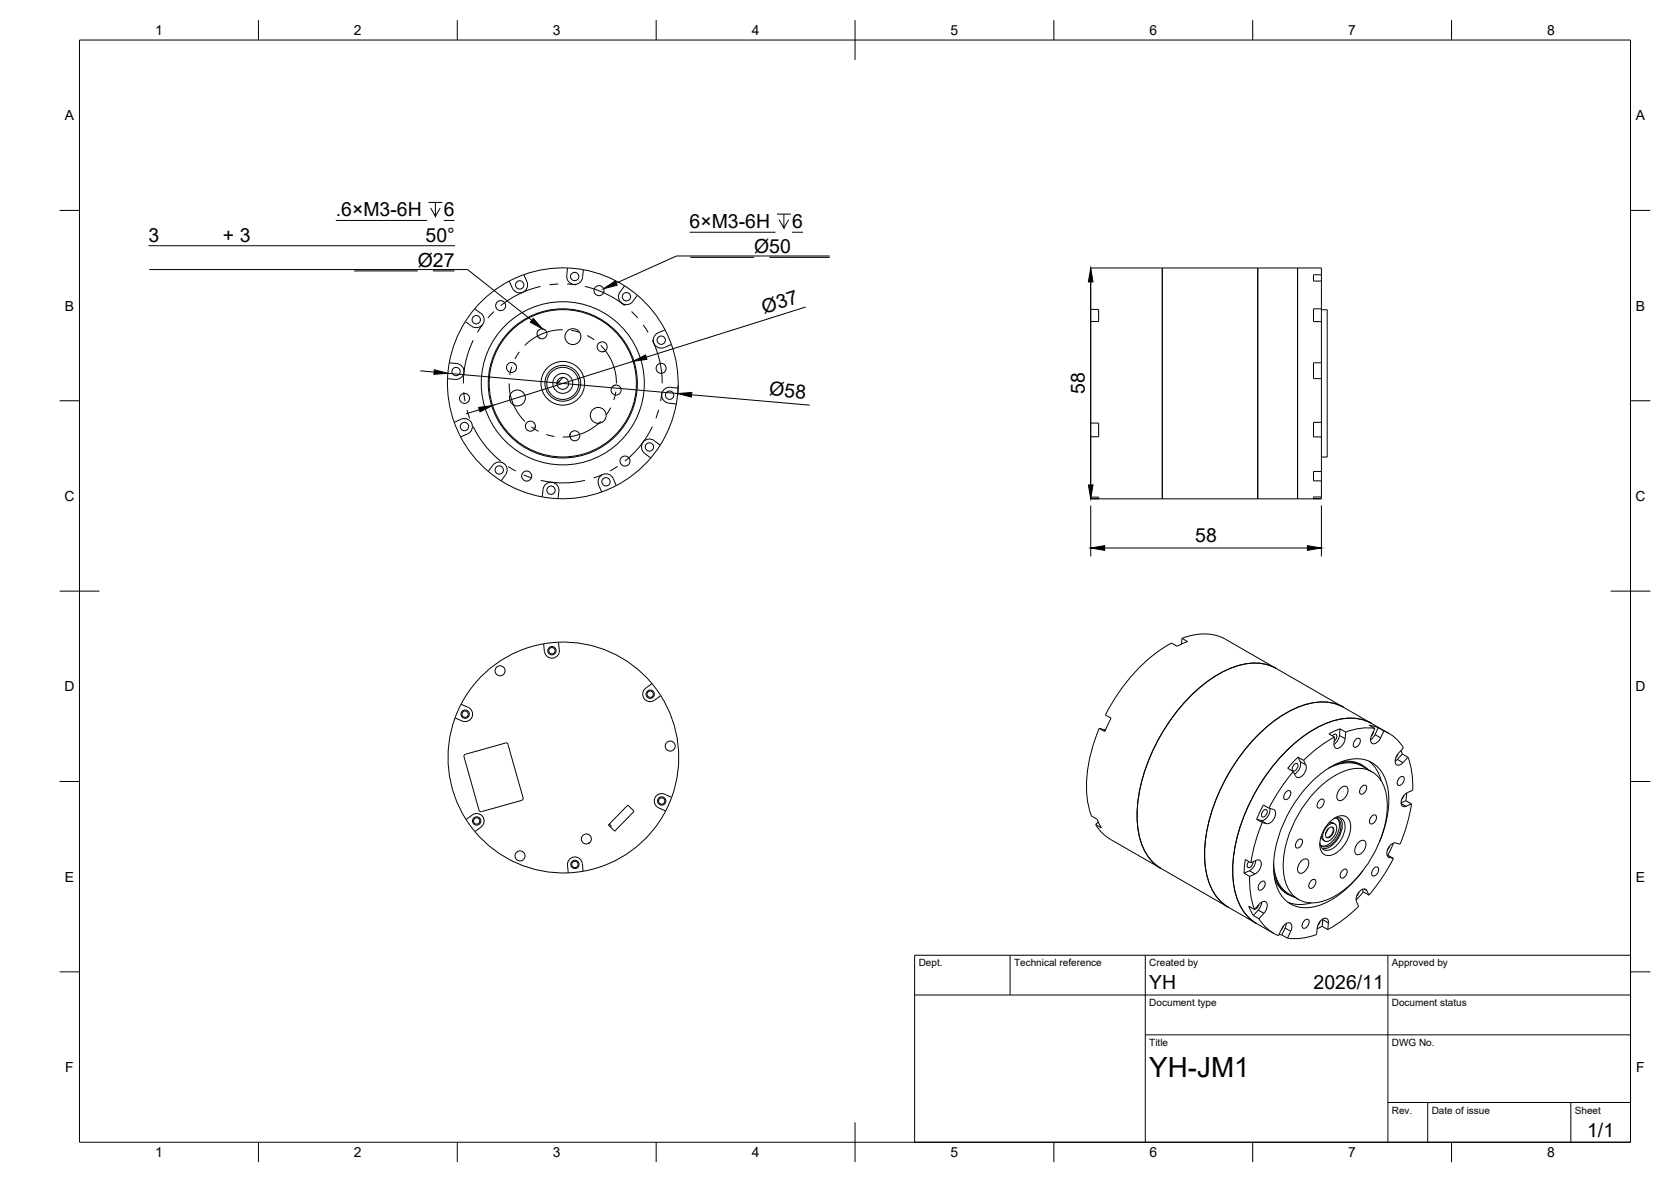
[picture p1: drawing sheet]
<svg xmlns="http://www.w3.org/2000/svg" width="420mm" height="297mm" viewBox="0 0 420 297" stroke-linecap="round" stroke-linejoin="round" font-family="sans-serif">
<!-- layer: Visible -->
<g fill="none" stroke="#000" stroke-width=".25">
<path d="M119.4 77.6a3.5 3.5 0 0 1 2.3 2.4 2 2 0 0 1-.9 2.1 2 2 0 0 1-2.2-.1l-1.6-1.2M128.1 70.6a29 29 0 0 1 28.9 1.2M128.1 70.6a29 29 0 0 0-15.1 20.6M128.1 70.6l.7 1.8M131.7 69.1a3.5 3.5 0 0 1 .8 3.2 2 2 0 0 1-1.8 1.3 2 2 0 0 1-1.9-1.2M142.7 67.4a3.6 3.6 0 0 0 .2 3.3 2 2 0 0 0 2.2 .7 2 2 0 0 0 1.4-1.7l.2-1.9M155.9 73.4a2 2 0 0 0 .4 2.8 2 2 0 0 0 2.8-.4l1.2-1.6M157 71.8l-1.1 1.6M157 71.8a29 29 0 0 1 13.1 29.7M274.2 77.8h2v3h-2M274.2 77.8v3M292.2 67.3v58.1"/>
<path d="M316.3 67.3v58.1M326.3 67.3v58.1M332.3 77.8h1.4v37.1h-1.4M332.3 77.6h-2v3.2h2M332.3 70.6v7M332.3 69.1h-2v1.5h2M332.3 69.1v-1.8h-58.1v10.5M332.3 77.6v3.2M332.3 69.1v1.5M113 91.2a29 29 0 0 0 1.2 14.9M113 91.2a3.5 3.5 0 0 1 3.2 .9 2 2 0 0 1 .2 2.2 2 2 0 0 1-1.9 1.1l-2-.2M129.3 91.3l.4 .4"/>
<path d="M135.3 84.7l.4 .3M140.8 95.7l-.8 .7M141.6 94.9l-1.6 1.6M152 88.3l-.5 .1M154.7 96.8l-.5 .2M167.2 82.9a3.5 3.5 0 0 0-2.8 1.9 2 2 0 0 0 .5 2.1 2 2 0 0 0 2.2 .4M168.8 86.6l-1.8 .7M170.5 97.5a3.5 3.5 0 0 0-3.4 .2 2 2 0 0 0-.7 2.2 2 2 0 0 0 1.8 1.4M274.2 80.8v25.5M332.3 91.2v4M332.3 95.2v10.9M332.3 91.2h-2v4h2"/>
<path d="M332.3 80.8v10.4M114.2 106.1a29 29 0 0 0 11.8 14.7M114.2 106.1a3.5 3.5 0 0 1 3.3-.8 2 2 0 0 1 1.3 1.8 2 2 0 0 1-1.2 1.9M117.6 109l-1.8 .8M122.8 118.5a3.6 3.6 0 0 1 2.4-2.4 2 2 0 0 1 2 1 2 2 0 0 1-.1 2.2M127.1 119.3l-1.1 1.5M134.6 107l-.1 .6M143.4 108.9l-.1 .6M163.6 115.1a29 29 0 0 1-12.3 8.5M164.5 110.7l1.5 1.2M164.5 110.7a2 2 0 0 0-2.8 .4 2 2 0 0 0 .4 2.8l1.5 1.2M168.1 101.3l2 .2"/>
<path d="M170.1 101.5a29 29 0 0 1-6.5 13.6M274.2 106.3h2v3.5h-2M274.2 109.8v15.1M274.2 106.3v3.5M332.3 118.5v2.3M332.3 106.1v3.7M332.3 118.5h-2v2.3h2M332.3 109.8v8.7M332.3 106.1h-2v3.7h2M126 120.8a29 29 0 0 0 25.3 2.8M136.3 124.9a3.6 3.6 0 0 1 1-3.3 2 2 0 0 1 2.2-.2 2 2 0 0 1 1 2l-.2 1.9M150.5 121.9l.8 1.7"/>
<path d="M150.5 121.9a2 2 0 0 1 1.1-2.7 2 2 0 0 1 2.6 1.1l.8 1.8M274.2 124.9h2v.4M332.3 124.9h-2v.4M332.3 120.8v4.1M332.3 124.9v.5l-58.1-.1v-.4M115.9 177a3.4 3.4 0 0 1 2.8 1.8 1.87 1.87 0 0 1-.4 2 1.87 1.87 0 0 1-2.1 .4l-1.8-.8M115.9 177l-1.5 3.4M140.4 161.4a3.4 3.4 0 0 1-.2 3.3 1.87 1.87 0 0 1-1.9 .6 1.87 1.87 0 0 1-1.4-1.6l-.2-1.9M163.9 171.8a3.5 3.5 0 0 0-2.3 2.4 1.87 1.87 0 0 0 .9 1.9 1.87 1.87 0 0 0 2.1-.1l1.5-1.2M163.9 171.8l2.2 3M163.9 171.8a29 29 0 0 0-48 5.2M166.1 174.8a29 29 0 0 1 1.3 29"/>
<path d="M296 162.4l-1.4-.8a42.2 42.2 0 0 0-16.6 18.1l1.4 .8-1.6 3.3-1.4-.8M297.2 160.4l1.4 .8-2.6 1.2M297.2 160.4l-.1 1.5M297.2 160.4a12.9 12.9 0 0 1 11 .3M308.2 160.7l12.7 7.3M320.9 168l24 13.8M320.9 168a12.9 12.9 0 0 0-11.4-.1 38.7 38.7 0 0 0-17.6 16.8 38.7 38.7 0 0 0-5.7 23.8 12.9 12.9 0 0 0 5.7 9.8M337.9 177.8a12.9 12.9 0 0 0-11.4-.1 38.7 38.7 0 0 0-17.6 16.8 38.7 38.7 0 0 0-5.8 23.7 12.9 12.9 0 0 0 5.8 9.8M114.4 180.4a29 29 0 0 0 2.8 25.5M127.7 187.1l3.8 13.4-.1 .5-.2 .1M127.7 187l-.3-.3h-.3l-10.1 2.9-.3 .3 3.8 13.8M167.1 199.6l1.8 .8"/>
<path d="M167.1 199.6a1.87 1.87 0 0 0-2.4 .9 1.87 1.87 0 0 0 .9 2.5M276.4 183l1.1 .3M276.4 183a32.3 32.3 0 0 0-2.4 20.9l.4 1.1 1.4 .9 1.1 2.1-1.4-.8M278.1 183.3h-.6M323.4 199a.65 .65 0 0 1 1.1-.1 1.54 1.54 0 0 1-1.5 2 1.42 1.42 0 0 1 .4-1.9zM325.2 193.9l-3.6 4.8-2.5 4.4M325.4 192.2l.8-.3a1.21 1.21 0 0 1-1.1 1.8 1.05 1.05 0 0 1 .3-1.5zM326.4 190.3a2.5 2.5 0 0 1 .5 2.4l-.5 1.1-.9 .7M326.4 190.3l1.4 .8 .5 1.1M326.4 190.3l-2.6 2.8 1.4 .8 .5 1.1a1.33 1.33 0 0 0 2.2-.6l.6-1.4-.1-.8M330.6 199a16.9 16.9 0 0 1 10.5-5.9 7 7 0 0 1 7.4 6.3 24.7 24.7 0 0 1-4.4 17.5 23.4 23.4 0 0 1-11.2 9.5 7.2 7.2 0 0 1-10-5.8 24.7 24.7 0 0 1 4.5-17.5zM333.9 193.1a8.9 8.9 0 0 1 8.6-.5l2.5 1.4"/>
<path d="M335 184.9l.4-.3 .5-.1a1.15 1.15 0 0 1-.4 1.8M335.4 192.3a7.6 7.6 0 0 1 8.6 1.1M335.6 185.2a33.4 33.4 0 0 0-7.8 5.9M337 183.2a4.7 4.7 0 0 1-.9 3.3l-.7 .6M337 183.2l1.4 .8-.2 1.6M337 183.2l-2.9 1.2 1.5 .8-.2 1.7a.93 .93 0 0 0 .5 1.1 .93 .93 0 0 0 1.1-.3l.9-1.1 .3-1M337.2 198a1 1 0 0 1 1.3-.3 1 1 0 0 1 .4 1.3l-.4 1a1.62 1.62 0 0 1-2.1 1 2.4 2.4 0 0 1 .8-3zM337.3 191.4a7.2 7.2 0 0 1 5.3 1M340.9 185.8a.65 .65 0 0 1 1.1 0 1.54 1.54 0 0 1-1.5 2 1.42 1.42 0 0 1 .4-2zM342.5 197.6a.65 .65 0 0 1 1.1 0 1.54 1.54 0 0 1-1.5 1.9 1.42 1.42 0 0 1 .4-1.9zM344.2 191.3a8.8 8.8 0 0 1 3.1 5M344.9 181.8l4.3 2.5"/>
<path d="M344.9 181.8a12.9 12.9 0 0 0-11.3-.1 38.7 38.7 0 0 0-17.7 16.9 38.7 38.7 0 0 0-5.7 23.7 12.9 12.9 0 0 0 5.8 9.8M345.3 183.8l-.1 .6-.4 .6M345.7 183.1l-.8 1.7M345.7 183a14.6 14.6 0 0 0-7.3 1M346.5 182.9l1.5 .8a5.1 5.1 0 0 1-2.1 3.1 .96 .96 0 0 1-1.2-.2 .96 .96 0 0 1 0-1.2l.2-.6M346.5 182.9l-.9 2-1 1M346.6 182.9l-2.3-.7 1.4 .9M348 183.7a10.2 10.2 0 0 1 4.9 4.2l-1.3 1.4M351.5 189.4l-.5 1M351.6 189.3l-.7 1.3a1.01 1.01 0 0 0 .1 1.4 1.01 1.01 0 0 0 1.3 0l1.7-1.7M351.9 195.4a.65 .65 0 0 1 1.1 0 1.54 1.54 0 0 1-1.4 1.9 1.42 1.42 0 0 1 .3-1.9zM352.3 188.6l.3 .9"/>
<path d="M352.6 189.5l-1.8 1.8M352.6 189.5l1.4 .8M353 199.9l-.5 .9M353.7 199.3l-.2 1.9M354 190.3a21.2 21.2 0 0 1 1.2 8.3 3.4 3.4 0 0 0-2.9 3.5 .79 .79 0 0 0 1.2 .5M117.2 206a3.4 3.4 0 0 1 2.9-1.5 1.87 1.87 0 0 1 1.6 1.4 1.87 1.87 0 0 1-.7 1.9l-1.6 1.2M117.2 205.9a29 29 0 0 0 25.7 13.5M131.2 201.1l-10.1 2.9h-.3l-.3-.4M146.6 219a3.4 3.4 0 0 0-.9-3.2 1.87 1.87 0 0 0-2-.2 1.87 1.87 0 0 0-1 1.8l.2 2M148.1 211.8l-.1 .2M148.3 211.8h-.2M153.2 207.1l.2 .1a.35 .35 0 0 1 .1 .7"/>
<path d="M157.9 202.3l1.5 1.6-4.8 5-1.6-1.6zM165.6 203l1.8 .8M167.4 203.8a29 29 0 0 1-24.5 15.6M275.5 207.2l1.4 1.9 1.7 1.4 13.4 7.8M276.1 206.6l-.6 .6M292 218.3l24 13.8M314 216.5l-.2 .3a.81 .81 0 0 0 .2 1.3l.7-.5 .3-1M314.5 216.8l1.4-.6a1 1 0 0 1 1.2 .3 1 1 0 0 1-.1 1.3l-.4 .9a4 4 0 0 1-2.4 1.5l-1.4-.8M314.5 216.8l-1.4-.8-.3 3.4M315.7 216.3a3.1 3.1 0 0 1-1.5 2.5l-1.4 .6M316 205.9l1.4 .8M317.4 206.7l1.1 .3"/>
<path d="M317.4 206.7a42.1 42.1 0 0 0-2.9 10.1M317.6 203.8l.8-.3a1.21 1.21 0 0 1-1 1.8 1.05 1.05 0 0 1 .2-1.5zM319.1 203.1l-1.5-.8-1.6 3.6M319.1 203.1l1.1 .3a1.71 1.71 0 0 1 0 2.6l-.3 .4a1.55 1.55 0 0 1-1.4 .6M319.3 203.2a2.61 2.61 0 0 1-2.2 3l-1.1-.3M320.2 216.9a8.9 8.9 0 0 0 3.9 7.7M320.2 218.7a7.6 7.6 0 0 0 5.3 6.8M326.3 211.2a.65 .65 0 0 1 1.1-.1 1.54 1.54 0 0 1-1.4 2 1.42 1.42 0 0 1 .3-1.9zM327.3 216.3a1 1 0 0 1 1.4-.4 1 1 0 0 1 .3 1.4l-.3 .9a1.62 1.62 0 0 1-2.2 1.1 2.4 2.4 0 0 1 .8-3zM331.8 201.1a.65 .65 0 0 1 1.1 0 1.54 1.54 0 0 1-1.5 1.9 1.42 1.42 0 0 1 .4-1.9zM332.2 210.1l.3 .9 .6 .4M333.9 207.5a1.26 1.26 0 0 1 1.7-.5 1.26 1.26 0 0 1 .4 1.7 3.3 3.3 0 0 1-2.6 2.8 1.57 1.57 0 0 1-.6-2.5z"/>
<path d="M334 208.2a.77 .77 0 0 1 1.3 0 1.95 1.95 0 0 1-1.6 2.3 1.29 1.29 0 0 1 0-1.9zM334.1 208.2l-.8 1.3M334.1 206.9l.9-.2 .6 .3M334.4 206.6a3.6 3.6 0 0 1 4.1-1.4 3.7 3.7 0 0 1 .9 4.3 7.6 7.6 0 0 1-5.2 5.5 2.32 2.32 0 0 1-2.4-2.8 8.6 8.6 0 0 1 2.6-5.6zM335 207.9a1.81 1.81 0 0 1-1.5 2.5M335.4 205.7a1.91 1.91 0 0 1 2.1 .1 1.91 1.91 0 0 1 .7 2.1 6.4 6.4 0 0 1-4.4 5.8 1.76 1.76 0 0 1-1.9-1.9M335.9 205.6a2.08 2.08 0 0 1 1.2 2.6 5.7 5.7 0 0 1-3.8 4.6l-.9-.1-.4-.3M336.1 205.6a3.3 3.3 0 0 1 .3 3.8 5 5 0 0 1-3.7 3.2l-.5-.1M336.9 205.5a4.4 4.4 0 0 1-.3 5 4.4 4.4 0 0 1-4.1 2.7M337.6 218.7a.65 .65 0 0 1 1.1 0 1.54 1.54 0 0 1-1.5 1.9 1.42 1.42 0 0 1 .4-1.9zM341.7 211.6a1 1 0 0 1 1.3-.3 1 1 0 0 1 .4 1.3l-.4 1a1.62 1.62 0 0 1-2.1 1 2.4 2.4 0 0 1 .8-3zM344.9 205.1a.65 .65 0 0 1 1.1 0 1.54 1.54 0 0 1-1.4 1.9 1.42 1.42 0 0 1 .3-1.9z"/>
<path d="M345.5 218.2a.65 .65 0 0 1 1.1-.1 1.54 1.54 0 0 1-1.5 2 1.42 1.42 0 0 1 .4-1.9zM346.8 211.6a22.3 22.3 0 0 0 1.6-15.6 7.7 7.7 0 0 0-10.5-4.8 26 26 0 0 0-13.4 12.3 26.8 26.8 0 0 0-3.9 17.7 7.9 7.9 0 0 0 10.7 6.5 23.2 23.2 0 0 0 11.4-8.9M348.7 214.9h.2M349.4 212.6l-.5 .9M350.4 215.7l-2.6 4.4-3.6 4.8M350.4 211.9l-1.4 3M352 212.1a2.28 2.28 0 0 0-3.3 2.3l.3 .8 1.4 .5-1.5-.8M353.5 201.2l1.4 .8M353.5 201.2l-1.2 .5M354.9 202l-1.4 .6M354.9 202a42.1 42.1 0 0 1-2.8 10.1M314.2 220.2a21.7 21.7 0 0 0 1.2 8.3l.7-.3 .4-.9"/>
<path d="M315.1 230.1l1.4 .8M316 232.1l4.2 2.5M316.5 230.9a10.4 10.4 0 0 0 5 4.2 5.9 5.9 0 0 1 1.7-2.9 .99 .99 0 0 1 1.4-.1 .99 .99 0 0 1 .2 1.3l-1.1 2.4-1.4-.8 .8-1.8M316.7 227.2l-1.3 1.3-1.4-.8 1.1 2.4M316.7 227.2a1.14 1.14 0 0 1 1.8-.3l.1 1.3a5.8 5.8 0 0 1-2.1 2.7M317 221.7a.65 .65 0 0 1 1.1 0 1.54 1.54 0 0 1-1.5 2 1.42 1.42 0 0 1 .4-2zM317.2 226.7l-.1 .8a6.2 6.2 0 0 1-2 2.6M320.5 220.7a7.5 7.5 0 0 0 3.4 4.1M321.6 234.8l.7 .1M322.7 232.7l-.5 .9M323.4 232.1l-.3 1.1M323.8 226.7a8.8 8.8 0 0 0 5.9 .2"/>
<path d="M324.1 224.6l2.4 1.4M328 231.3a.65 .65 0 0 1 1.1 0 1.54 1.54 0 0 1-1.4 1.9 1.42 1.42 0 0 1 .3-1.9zM329.7 221.3a.65 .65 0 0 1 1.1-.1 1.54 1.54 0 0 1-1.5 2 1.42 1.42 0 0 1 .4-1.9zM331.1 234.8a14.9 14.9 0 0 1-7.4 1M331.9 231.5l-.5 1M332.4 232.8l1.5 .8M332.5 232.8l-1.3 .6M332.6 230.9l-.2 1.9M333.9 233.6l.1-1.7a.93 .93 0 0 0-.4-1.1 .93 .93 0 0 0-1.2 .3l-.7 .7a5.1 5.1 0 0 0-.7 3.1M341.7 224.2l-.5 .9M342.5 223.5l.3 .6 1.4 .8M342.8 224.1l-1.8 2.1"/>
<path d="M343.7 223.8a1.3 1.3 0 0 0-2.2 .7l-.4 .9a2.56 2.56 0 0 0 .5 2.4 33.6 33.6 0 0 1-7.7 5.8M343.7 223.8l.5 1.1"/>
<circle cx="125.9" cy="76.8" r="1.26"/>
<circle cx="130.7" cy="71.6" r="1.05"/>
<circle cx="144.5" cy="69.5" r="1.05"/>
<circle cx="150.6" cy="73" r="1.26"/>
<circle cx="157.5" cy="74.6" r="1.05"/>
<circle cx="114.7" cy="93.4" r="1.05"/>
<circle cx="119.8" cy="80.3" r="1.05"/>
<circle cx="128.6" cy="92.3" r="1.26"/>
<circle cx="136.3" cy="83.9" r="1.26"/>
<circle cx="141.5" cy="96.3" r="18.7"/>
<circle cx="141.5" cy="96.3" r="18.5"/>
<circle cx="141.5" cy="96.3" r="4.5"/>
<circle cx="141.5" cy="96.3" r="1.49"/>
<circle cx="141.5" cy="96.3" r="2.51"/>
<circle cx="141.5" cy="96.3" r="4"/>
<circle cx="141.5" cy="96.3" r="5.5"/>
<circle cx="141.5" cy="96.3" r="20.5"/>
<circle cx="144" cy="84.6" r="2"/>
<circle cx="151.4" cy="87.2" r="1.26"/>
<circle cx="154.9" cy="98" r="1.26"/>
<circle cx="166.2" cy="92.6" r="1.26"/>
<circle cx="166.3" cy="85.5" r="1.05"/>
<circle cx="168.4" cy="99.3" r="1.05"/>
<circle cx="116.8" cy="107.2" r="1.05"/>
<circle cx="116.8" cy="100.1" r="1.26"/>
<circle cx="125.5" cy="118.1" r="1.05"/>
<circle cx="130.1" cy="100" r="2"/>
<circle cx="132.4" cy="119.6" r="1.26"/>
<circle cx="133.4" cy="107.1" r="1.26"/>
<circle cx="144.5" cy="109.5" r="1.26"/>
<circle cx="150.4" cy="104.4" r="2"/>
<circle cx="157.2" cy="115.9" r="1.26"/>
<circle cx="163.3" cy="112.3" r="1.05"/>
<circle cx="138.5" cy="123.2" r="1.05"/>
<circle cx="152.4" cy="121.1" r="1.05"/>
<circle cx="117" cy="179.5" r=".79"/>
<circle cx="117" cy="179.5" r="1.05"/>
<circle cx="125.7" cy="168.6" r="1.26"/>
<circle cx="138.8" cy="163.5" r=".79"/>
<circle cx="138.8" cy="163.5" r="1.05"/>
<circle cx="163.5" cy="174.5" r=".79"/>
<circle cx="163.5" cy="174.5" r="1.05"/>
<circle cx="168.5" cy="187.5" r="1.26"/>
<circle cx="119.9" cy="206.3" r=".79"/>
<circle cx="119.9" cy="206.3" r="1.05"/>
<circle cx="130.8" cy="215.1" r="1.26"/>
<circle cx="144.6" cy="217.2" r=".79"/>
<circle cx="144.6" cy="217.2" r="1.05"/>
<circle cx="147.4" cy="210.8" r="1.26"/>
<circle cx="166.4" cy="201.3" r=".79"/>
<circle cx="166.4" cy="201.3" r="1.05"/>
</g>
<!-- layer: Sketch1 -->
<g fill="none" stroke="#000" stroke-width=".25">
<path d="M124.2 78.3l-1.5 1.6M135.9 72a25.2 25.2 0 0 0-10 4.8M140.4 71.4l-2.2 .2M142.6 71.4l2.3 .2M147.1 72a25.1 25.1 0 0 1 10 4.8M158.8 78.3l1.5 1.6M116.6 98.6l.3 2.2M119 85.5a25.1 25.1 0 0 0-2.5 10.9M121.3 81.7l-1.3 1.8M161.7 81.6l1.3 1.9M164 85.5a24.7 24.7 0 0 1 2.5 10.8M166.4 98.6l-.3 2.2"/>
<path d="M117.4 103l.7 2.1M119 107.2a24.4 24.4 0 0 0 6.9 8.7M127.7 117.2l2 1.2M131.7 119.3l2.1 .8M151.4 119.3l-2.2 .8M155.3 117.2l-1.9 1.1M164 107.2a24.5 24.5 0 0 1-6.9 8.7M165.6 103l-.7 2.1M136 120.7a24.7 24.7 0 0 0 11.1 0"/>
</g>
<!-- layer: Sketch2 -->
<path d="M128 96.4a13.4 13.4 0 0 0 4 9.5M128.7 92.2l-.5 2M130.6 88.4l-1.1 1.8M141.5 82.9a13.4 13.4 0 0 0-9.5 3.9M143.6 83l2.1 .5M147.6 84.3l1.8 1.1M151.1 86.8a13.5 13.5 0 0 1 3.9 9.6M154.9 98.4l-.6 2.1M133.6 107.3l1.8 1.1M137.4 109.2l2 .5M151.1 105.9a13.4 13.4 0 0 1-9.6 3.9M153.5 102.5l-1.1 1.8" fill="none" stroke="#000" stroke-width=".25"/>
<!-- layer: Visible Narrow -->
<g fill="none" stroke="#000" stroke-width=".25">
<path d="M277.5 183.3l.4 .3M326.9 191.4l1.4 .8M336.8 184.8l1.4 .8M345.7 184.6l1.5 .8M351.3 190.8l1.5 .9M314.2 218.8l1.4 .8M317.1 206.2l1.4 .8M349 215.3l.2 .1M352.3 201.9l1.2 .7M316.4 228.7l1.4 .8M323.1 233.2l1.4 .8M332.6 231.1l1.4 .8"/>
<path d="M342.9 223.4l.8 .4"/>
</g>
<!-- layer: BORDER -->
<g fill="none" stroke="#000" stroke-width=".25">
<path d="M20 10.1h390v276.9h-390zM65 5.1v5M115 5.1v5M165 5.1v5M215 5.1v10M265 5.1v5M315 5.1v5M365 5.1v5M15 52.9h5M410 52.9h5M15 100.7h5M410 100.7h5"/>
<path d="M15 148.6h10M405 148.6h10M15 196.4h5M410 196.4h5M15 244.2h5M410 244.2h5M65 287v5M115 287v5M165 287v5M215 282.1v9.9M265 287v5M315 287v5"/>
<path d="M365 287v5"/>
</g>
<!-- layer: TITLEBLOCK -->
<path d="M230 240.1h180v46.9h-180zM230 250h180M254 240.1v9.9M288 240.1v46.9M349 240.1v46.9M288 260.1h122M349 277.1h61M359 277.1v9.9M395 277.1v9.9" fill="none" stroke="#000" stroke-width=".25"/>
<!-- layer: FD_Dimensions -->
<path d="M202.6 77.2l-40.1 12.6M274.3 70.9v51M105.7 93.2l3.4 .3M112.6 93.8l57.8 5.1M159.2 90.8l-35.3 11.1M170.5 96.8l-.1 2.6M173.9 99.2l29.7 2.6M120.5 103l-3.3 1M274.3 127v12.8M277.7 137.7h51M332.3 127v12.8" fill="none" stroke="#000" stroke-width=".25"/>
<path d="M274.3 67.4l.5 3.5h-1.1zM109.2 92.9l3.4 .9-3.5 .3zM159.2 90.8l3.1-1.6 .4 1.1zM170.4 98.9l3.5-.3-.1 1.2zM120.4 102.4l3.5-.5-3.2 1.6zM273.7 121.9h1.1l-.5 3.5zM274.3 137.7l3.4-.6v1.2zM328.7 137.1l3.6 .6-3.6 .6z" fill="#000" stroke="#000" stroke-width=".25"/>
<!-- layer: Leaders -->
<g fill="none" stroke="#000" stroke-width=".25">
<path d="M84.4 55.4h23M107.7 50.9h3.5M109.5 50.9v3.5l-1.2-2.1M110.7 52.3l-1.2 2.1M111.6 55.4h2.7M173.4 58.4h21.6M195.3 53.8h3.5M197.1 53.8v3.5l-1.2-2.1M198.3 55.2l-1.2 2.1M199.2 58.4h2.7M37.3 61.8h77.1M37.5 67.7h80.1l16.1 12.8"/>
<path d="M89 68.1h16.1M108.8 68.1h5.5M173.6 64.7h16M193.4 64.7h15.2M208.6 64.3h-38.5l-15.2 6.8"/>
</g>
<path d="M151.7 72.6l3-2 .5 1.1zM134.1 80l2.4 2.7-3.2-1.7z" fill="#000" stroke="#000" stroke-width=".25"/>
<text font-size="7" x="289" y="270.6">YH-JM1</text>
<g font-size="4.9">
<text x="84.4" y="54.4">.6×M3-6H</text>
<text x="111.6" y="54.4">6</text>
<text x="173.4" y="57.3">6×M3-6H</text>
<text x="199.2" y="57.3">6</text>
<text x="37.3" y="60.7">3均均均 + 3均均均均均均均均均50°</text>
<text x="173.6" y="63.6">均均均 Ø50均均</text>
<text x="89" y="67">均均均 Ø27</text>
<text x="192.2" y="78.8" transform="rotate(-17 192.2 78.8)">Ø37</text>
<text x="193.3" y="99.4" transform="rotate(5 193.3 99.4)">Ø58</text>
<text x="272.8" y="99.1" transform="rotate(-90 272.8 99.1)">58</text>
<text x="300.5" y="136.3">58</text>
<text x="289" y="248.5">YH</text>
<text x="330.3" y="248.5">2026/11</text>
<text x="399.1" y="285.7">1/1</text>
</g>
<g font-size="3.5">
<text x="39" y="8.8">1</text>
<text x="89" y="8.8">2</text>
<text x="139" y="8.8">3</text>
<text x="189" y="8.8">4</text>
<text x="239" y="8.8">5</text>
<text x="289" y="8.8">6</text>
<text x="339" y="8.8">7</text>
<text x="389" y="8.8">8</text>
<text x="16.3" y="30.2">A</text>
<text x="411.3" y="30.2">A</text>
<text x="16.3" y="78">B</text>
<text x="411.3" y="78">B</text>
<text x="16.2" y="125.9">C</text>
<text x="411.2" y="125.9">C</text>
<text x="16.2" y="173.7">D</text>
<text x="411.2" y="173.7">D</text>
<text x="16.3" y="221.6">E</text>
<text x="411.3" y="221.6">E</text>
<text x="16.4" y="269.4">F</text>
<text x="411.4" y="269.4">F</text>
<text x="39" y="290.8">1</text>
<text x="89" y="290.8">2</text>
<text x="139" y="290.8">3</text>
<text x="189" y="290.8">4</text>
<text x="239" y="290.8">5</text>
<text x="289" y="290.8">6</text>
<text x="339" y="290.8">7</text>
<text x="389" y="290.8">8</text>
</g>
<g font-size="2.5">
<text x="231" y="242.9">Dept.</text>
<text x="255" y="242.9">Technical reference</text>
<text x="289" y="242.9">Created by</text>
<text x="350" y="242.9">Approved by</text>
<text x="289" y="252.8">Document type</text>
<text x="350" y="252.8">Document status</text>
<text x="289" y="262.9">Title</text>
<text x="350" y="262.9">DWG No.</text>
<text x="350" y="279.9">Rev.</text>
<text x="360" y="279.9">Date of issue</text>
<text x="396" y="279.9">Sheet</text>
</g>
</svg>
